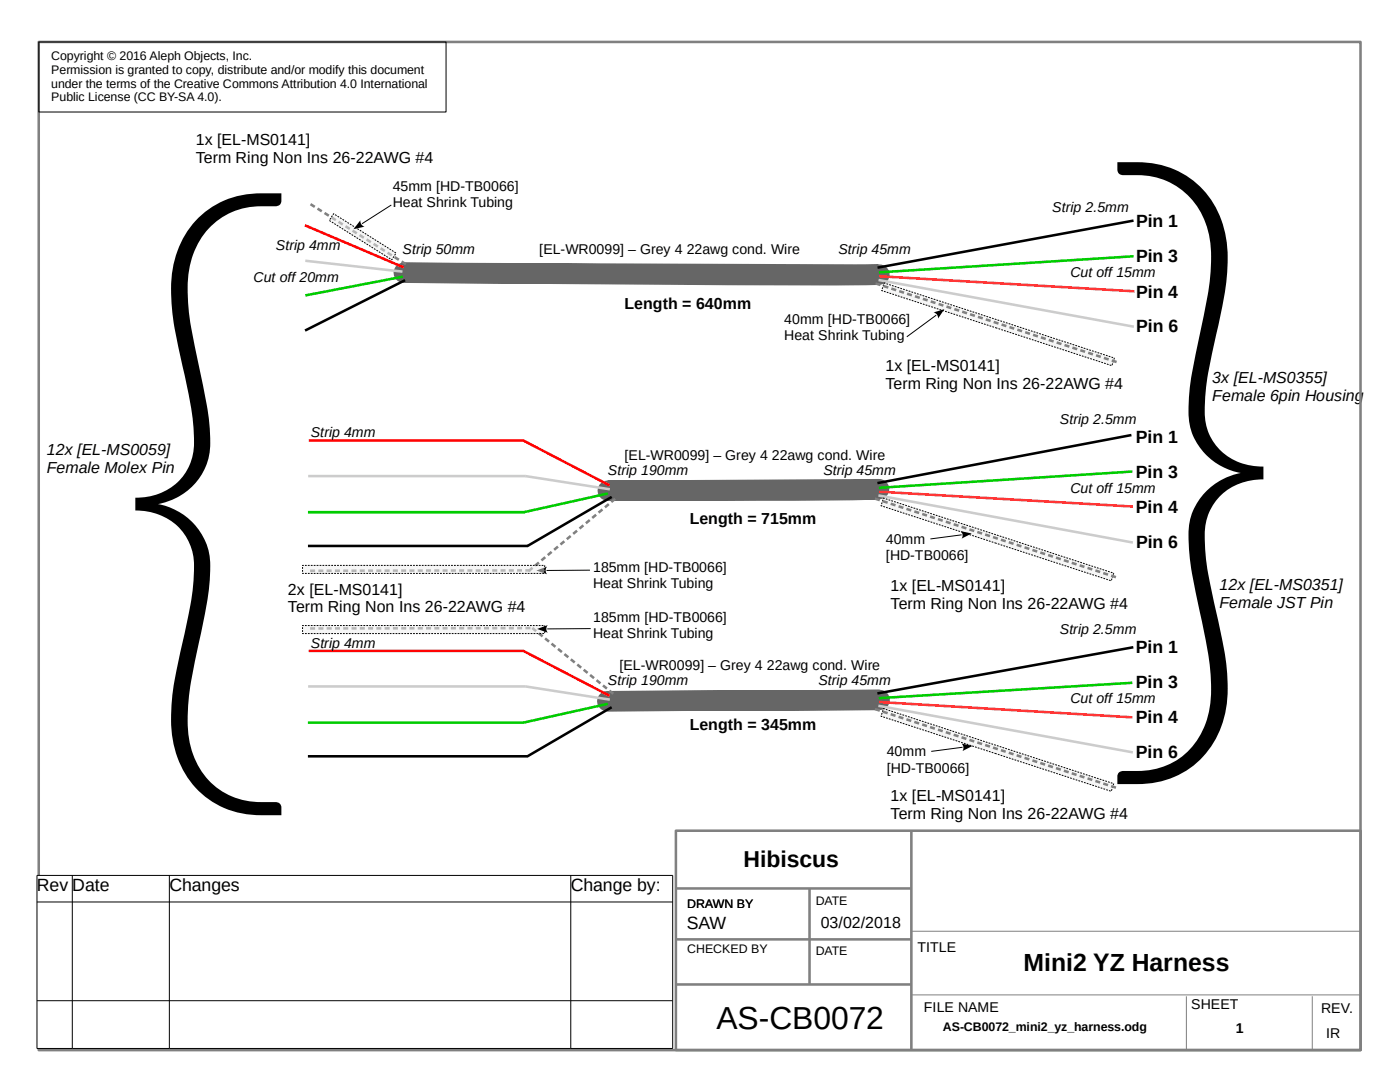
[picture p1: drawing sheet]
<svg xmlns="http://www.w3.org/2000/svg" width="279mm" height="216mm" viewBox="0 0 279 216" stroke-linecap="round" stroke-linejoin="round" font-family="sans-serif">
<path d="M80.6 54.4l94.9 .4-7.5 .1h-17.5zM121.3 97.9l54.2-.3a1501.5 1501.5 0 0 1-49.3 .3zM121.2 139.9l54.4-.2z" fill="none" stroke="#666" stroke-width="4.1" stroke-linecap="butt"/>
<path d="M60.9 52l19.4 2.2M175.3 55.9l51 9.3M61.5 95h43.4M104.9 95l16.8 2.6M175.3 98.9l50.8 9.4M61.5 137h43.4M104.9 137l16.8 2.6M175.3 140.8l50.8 9.3" fill="none" stroke="#ccc" stroke-width=".51"/>
<path d="M175.5 55.1l50.9 3M175.5 98.1l50.6 3M175.4 140.1l50.6 3" fill="none" stroke="#f33" stroke-width=".51"/>
<path d="M80.4 55.2l-19.5 3.7M226.2 51.1l-50.8 3.2M121.3 98.5l-16.8 3.7M226 94.1l-50.6 3.2M61.5 102.2h43.1M226 136.2l-50.6 3.1M61.5 144.2h43.1M121.3 140.4l-16.8 3.8" fill="none" stroke="#0c0" stroke-width=".51"/>
<path d="M80.8 55.9l-19.9 10.1M226.2 44l-51.1 9.4M122.1 99.1l-16.9 9.9M225.8 86.8l-50.7 9.6M61.5 108.9h43.9M226.2 129.1l-51.1 9.3M61.5 150.9h43.9M122.1 141.1l-16.9 9.8" fill="none" stroke="#000" stroke-width=".51"/>
<path d="M60.9 45l19.7 8.3M61.6 87.9h42.9M104.4 87.9l17.3 9M61.6 129.9h42.9M104.3 129.8l17.3 9" fill="none" stroke="#f00" stroke-width=".51"/>
<g fill="none" stroke="#808080" stroke-width=".51">
<path d="M7.7 8.4h263.8v201.1h-263.8zM62 40.7l.8 .6M63.4 41.6l.8 .6M64.8 42.5l.8 .5M66.2 43.4l.8 .5M67.6 44.3l.8 .5M69 45.1l.8 .6M70.4 46l.8 .6M71.8 46.9l.8 .5M73.2 47.8l.8 .5M74.6 48.7l.8 .5M75.9 49.5l.9 .6"/>
<path d="M77.4 50.4l.8 .6M78.7 51.3l.9 .5M80.2 52.2l.8 .5M122.8 99.5l-.8 .7M106.3 113.3l-.8 .7M107.5 112.2l-.7 .7M108.8 111.2l-.8 .6M110.1 110.1l-.8 .7M111.4 109.1l-.8 .6M112.6 108l-.8 .6M113.9 106.9l-.8 .7M115.2 105.9l-.8 .6"/>
<path d="M116.4 104.8l-.7 .7M117.7 103.8l-.8 .6M119 102.7l-.8 .7M120.2 101.7l-.7 .6M121.5 100.6l-.8 .6M106.2 125.3l.8 .6M107.5 126.3l.8 .7M108.8 127.4l.8 .6M110.1 128.4l.7 .7M111.4 129.5l.7 .6M112.6 130.5l.8 .7M113.9 131.6l.8 .6"/>
<path d="M115.2 132.6l.8 .6M116.5 133.6l.8 .7M117.8 134.7l.7 .6M119.1 135.7l.7 .7M120.3 136.8l.8 .6M121.6 137.8l.8 .6M134.9 165.8h136.6v43.7h-136.6zM134.9 177.3h47M161.6 177.3v19M181.9 165.8v43.7M134.9 187.4h47M134.9 196.4h47"/>
</g>
<path d="M181.9 185.8h89.6M181.9 198.5h89.6M236.8 198.8v10.7M261.9 198.8v10.7" fill="none" stroke="#808080" stroke-width=".2"/>
<path d="M7.7 8.4h81.3v13.9h-81.3z" fill="none" stroke="#000" stroke-width=".2"/>
<path d="M66.6 42.6l12.5 7.9-.9 1.3-12.5-7.8z" fill-rule="evenodd" fill="#eee"/>
<g fill="none" stroke="#000" stroke-width=".2">
<path d="M65.7 44l.3 .2M66 43.5l-.2 .3M66.2 44.3l.3 .2M66.3 43l-.2 .3M66.7 42.7l-.1-.1-.2 .2M66.7 44.6l.3 .2M66.9 42.8l.3 .2M67.2 44.9l.3 .2M67.4 43.1l.3 .2M67.7 45.3l.3 .1M67.9 43.4l.3 .2M68.2 45.6l.3 .1"/>
<path d="M68.4 43.8l.3 .2M68.7 45.9l.3 .2M68.8 44.1l.4 .2M69.2 46.2l.3 .2M69.3 44.4l.3 .2M69.7 46.5l.3 .2M69.8 44.7l.3 .2M70.2 46.8l.3 .2M70.3 45l.3 .2M70.7 47.1l.3 .2M70.8 45.3l.3 .2M71.2 47.4l.3 .2"/>
<path d="M71.3 45.6l.3 .2M71.7 47.7l.3 .2M71.8 45.9l.3 .2M72.2 48.1l.3 .1M72.3 46.2l.3 .2M72.7 48.4l.3 .1M72.8 46.6l.3 .2M73.1 48.7l.4 .2M73.3 46.9l.3 .2M73.7 49l.2 .2M73.8 47.2l.3 .2M74.1 49.3l.3 .2"/>
<path d="M74.3 47.5l.3 .2M74.6 49.6l.3 .2M74.8 47.8l.3 .2M75.1 49.9l.3 .2M75.3 48.1l.3 .2M75.6 50.2l.3 .2M75.8 48.4l.3 .2M76.1 50.5l.3 .2M76.3 48.7l.2 .2M76.6 50.9l.3 .1M76.7 49l.3 .2M77.1 51.2l.3 .1"/>
<path d="M77.2 49.4l.3 .1M77.6 51.5l.3 .2M77.7 49.7l.3 .1M78.1 40.9l-5.9 3.7M78.2 50l.3 .2M78.3 51.6l-.1 .2h-.1M78.6 51.1l-.2 .4M78.7 50.3l.3 .2M78.9 50.7l-.2 .3M117.7 113.8h-8.6"/>
</g>
<g fill="#000">
<path d="M71.9 44a1.15 1.15 0 0 0 .8 1.2l-2.2 .5z" fill-rule="evenodd"/>
<path d="M107.1 113.8l2.1-.7a1.13 1.13 0 0 0 0 1.5z" fill-rule="evenodd"/>
</g>
<path d="M176.4 56.5l46 14.9-.5 1.6-45.9-15z" fill-rule="evenodd" fill="#eee"/>
<g fill="none" stroke="#000" stroke-width=".2">
<path d="M176 57.9l.2 .2M176.2 57.3l-.1 .4M176.4 56.8l-.2 .3M176.4 58.1l.4 .1M176.7 56.5l-.3 .1M176.9 56.6l.3 .1M177 58.3l.3 .1M177.5 56.8l.3 .1M177.5 58.5l.4 .1M178 57l.3 .1M178.1 58.7l.3 .1M178.6 57.2l.3 .1"/>
<path d="M178.6 58.9l.4 .1M179.1 57.3l.4 .1M179.2 59l.3 .1M179.7 57.5l.3 .1M179.7 59.2l.4 .1M180.2 57.7l.4 .1M180.3 59.4l.3 .1M180.8 57.9l.3 .1M180.9 59.6l.3 .1M181.3 58l.4 .2M181.4 59.8l.3 .1M181.9 58.2l.3 .2"/>
<path d="M182 59.9l.3 .1M182.4 58.4l.4 .1M183 58.6l.3 .1M183.6 58.8l.3 .1M184.1 59l.3 .1M184.7 59.1l.3 .2M185.2 59.3l.4 .1M185.8 59.5l.3 .1M186.3 59.7l.4 .1M186.9 59.9l.3 .1M182.5 60.1l.4 .1M183.1 60.3l.3 .1"/>
<path d="M183.6 60.5l.4 .1M184.2 60.7l.3 .1M184.7 60.8l.4 .2M185.3 61l.3 .1M185.8 61.2l.4 .1M186.4 61.4l.3 .1M186.8 62.9l-5.8 4.3M187 61.6l.3 .1M187.4 60l.4 .2M187.5 61.7l.3 .2M188 60.2l.3 .1M188.1 61.9l.3 .1"/>
<path d="M188.5 60.4l.4 .1M188.6 62.1l.3 .1M189.1 60.6l.3 .1M189.2 62.3l.3 .1M189.7 60.8l.3 .1M189.7 62.5l.4 .1M190.2 61l.4 .1M190.3 62.7l.3 .1M190.8 61.1l.3 .1M190.8 62.8l.4 .1M191.3 61.3l.4 .1M191.4 63l.3 .1"/>
<path d="M191.9 61.5l.3 .1M191.9 63.2l.4 .1M192.4 61.7l.4 .1M192.5 63.4l.3 .1M193 61.9l.3 .1M193 63.6l.4 .1M193.5 62l.4 .1M193.6 63.7l.3 .1M194.1 62.2l.3 .1M194.2 63.9l.3 .1M194.7 62.4l.3 .1M194.7 64.1l.4 .1"/>
<path d="M195.2 62.6l.3 .1M195.3 64.3l.3 .1M195.8 62.8l.3 .1M195.8 64.5l.4 .1M196.3 62.9l.3 .1M196.4 64.6l.3 .1M196.9 63.1l.3 .1M196.9 64.8l.4 .1M197.4 63.3l.4 .1M197.5 65l.3 .1M198 63.5l.3 .1M198 65.2l.4 .1"/>
<path d="M198.5 63.7l.4 .1M198.6 65.4l.4 .1M199.1 63.8l.3 .2M199.3 65.6l.3 .1M199.6 64l.4 .1M199.8 65.8l.4 .1M200.2 64.2l.3 .1M200.4 66l.3 .1M200.7 64.4l.4 .1M200.9 66.1l.4 .1M201.3 64.6l.3 .1M201.5 66.3l.3 .1"/>
<path d="M201.9 64.7l.3 .2M202 66.5l.4 .1M202.4 64.9l.3 .1M202.6 66.7l.3 .1M203 65.1l.3 .1M203.1 66.8l.4 .2M203.5 65.3l.4 .1M203.7 67l.3 .1M204.1 65.5l.3 .1M204.3 67.2l.3 .1M204.6 65.6l.4 .2M204.8 67.4l.4 .1"/>
<path d="M205.2 65.8l.3 .1M205.4 67.6l.3 .1M205.7 66l.4 .1M205.9 67.7l.4 .2M206.3 66.2l.3 .1M206.5 67.9l.3 .1M206.8 66.4l.4 .1M207 68.1l.4 .1M207.4 66.6l.3 .1M207.6 68.3l.3 .1M208 66.7l.3 .1M208.1 68.5l.4 .1"/>
<path d="M208.5 66.9l.4 .1M208.7 68.7l.3 .1M209.1 67.1l.3 .1M209.3 68.8l.3 .2M209.6 67.3l.4 .1M209.8 69l.3 .1M210.2 67.5l.3 .1M210.4 69.2l.3 .1M210.7 67.6l.4 .1M210.9 69.4l.4 .1M211.3 67.8l.3 .1M211.5 69.6l.3 .1"/>
<path d="M211.8 68l.4 .1M212 69.7l.4 .1M212.4 68.2l.3 .1M212.6 69.9l.3 .1M213 68.4l.3 .1M213.1 70.1l.4 .1M213.5 68.5l.3 .1M213.7 70.3l.3 .1M214.1 68.7l.3 .1M214.2 70.5l.4 .1M214.6 68.9l.3 .1M214.8 70.7l.3 .1"/>
<path d="M215.2 69.1l.3 .1M215.4 70.8l.3 .1M215.7 69.3l.4 .1M215.9 71l.3 .1M216.3 69.4l.3 .2M216.5 71.2l.3 .1M216.8 69.6l.4 .1M217 71.4l.3 .1M217.4 69.8l.3 .1M217.6 71.6l.3 .1M217.9 70l.4 .1M218.1 71.7l.4 .1"/>
<path d="M218.5 70.2l.3 .1M218.7 71.9l.3 .1M219 70.3l.4 .2M219.2 72.1l.4 .1M219.6 70.5l.3 .1M219.8 72.3l.3 .1M220.1 70.7l.4 .1M220.3 72.5l.4 .1M220.7 70.9l.3 .1M220.9 72.6l.3 .1M221.3 71.1l.3 .1M221.4 72.8l.4 .1"/>
<path d="M221.8 71.3l.4 .1M222 72.5l-.1 .4M222.2 72l-.1 .3M222.4 71.4l-.1 .4"/>
</g>
<g fill="none" stroke="#808080" stroke-width=".51">
<path d="M174.7 56.6l1 .3M176.3 57.1l1 .3M177.9 57.6l.9 .3M179.5 58.1l.9 .3M181 58.6l1 .3M182.6 59.1l1 .3M184.2 59.6l.9 .3M185.7 60.2l1 .3M187.3 60.7l1 .3M188.9 61.2l.9 .3M190.5 61.7l.9 .3M192 62.2l1 .3"/>
<path d="M193.6 62.7l1 .3M195.2 63.2l.9 .3M196.7 63.7l1 .3M198.3 64.2l1 .4M199.9 64.8l.9 .3M201.5 65.3l.9 .3M203 65.8l1 .3M204.6 66.3l.9 .3M206.2 66.8l.9 .3M207.7 67.3l1 .3M209.3 67.8l1 .3M210.9 68.3l.9 .3"/>
<path d="M212.4 68.8l1 .4M214 69.4l1 .3M215.6 69.9l1 .3M217.2 70.4l.9 .3M218.7 70.9l1 .3M220.3 71.4l1 .3M221.9 71.9l.9 .3"/>
</g>
<path d="M186.3 62.3l2.2-.6-1.3 1.9a1.13 1.13 0 0 0-.9-1.3z" fill-rule="evenodd" fill="#000"/>
<path d="M176.3 99.4l46 15-.5 1.5-46-15z" fill-rule="evenodd" fill="#eee"/>
<g fill="none" stroke="#000" stroke-width=".2">
<path d="M176.2 99.7l-.1 .3M176.6 99.5h-.3M176.8 99.5l.3 .1M177.3 99.7l.4 .1M177.9 99.9l.3 .1M175.9 100.8l.2 .2M176 100.3l-.1 .3M176.3 101.1l.3 .1M176.8 101.2l.4 .1M177.4 101.4l.3 .1M177.9 101.6l.4 .1M178.4 100.1l.4 .1"/>
<path d="M178.5 101.8l.3 .1M179 100.3l.3 .1M179 102l.4 .1M179.6 100.4l.3 .2M179.6 102.1l.3 .2M180.1 100.6l.3 .1M180.2 102.3l.3 .1M180.7 100.8l.3 .1M180.7 102.5l.4 .1M181.2 101l.4 .1M181.3 102.7l.3 .1M181.8 101.2l.3 .1"/>
<path d="M181.8 102.9l.4 .1M182.3 101.3l.4 .2M182.4 103l.3 .2M182.9 101.5l.3 .1M182.9 103.2l.4 .1M183.4 101.7l.4 .1M183.5 103.4l.3 .1M184 101.9l.3 .1M184.1 103.6l.3 .1M184.5 102.1l.4 .1M184.6 103.8l.3 .1M185.1 102.3l.3 .1"/>
<path d="M185.2 103.9l.3 .2M185.7 102.4l.3 .1M185.7 104.1l.4 .1M186.2 102.6l.3 .1M186.3 104.3l.3 .1M186.8 102.8l.3 .1M186.8 104.5l.4 .1M187.3 103l.3 .1M187.4 104.7l.3 .1M187.9 103.2l.3 .1M187.9 104.9l.4 .1M188.4 103.3l.4 .1"/>
<path d="M188.5 105l.3 .1M189 103.5l.3 .1M189 105.2l.4 .1M189.5 103.7l.4 .1M189.6 105.4l.3 .1M190.1 103.9l.3 .1M190.1 105.6l.4 .1M190.6 104.1l.4 .1M190.7 105.8l.3 .1M191.2 104.2l.3 .1M191.2 105.9l.4 .1M191.7 104.4l.4 .1"/>
<path d="M191.8 106.1l.3 .1M192.3 104.6l.3 .1M192.4 106.3l.3 .1M192.8 104.8l.4 .1M192.9 106.5l.3 .1M193.4 105l.4 .1M193.5 106.7l.3 .1M194 105.1l.3 .1M194 106.9l.4 .1M194.5 105.3l.4 .1M194.6 107l.3 .1M195.1 105.5l.3 .1"/>
<path d="M195.1 107.2l.4 .1M195.6 105.7l.4 .1M195.7 107.4l.3 .1M196.2 105.9l.3 .1M196.2 107.6l.4 .1M196.7 106l.4 .2M196.8 107.7l.3 .2M197.3 106.2l.3 .1M197.3 107.9l.4 .1M197.9 106.4l.3 .1M197.9 108.1l.3 .1M198.4 106.6l.3 .1"/>
<path d="M198.5 108.3l.4 .1M199 106.8l.3 .1M199.1 108.5l.4 .1M199.5 106.9l.4 .2M199.7 108.7l.3 .1M200.1 107.1l.3 .1M200.3 108.9l.3 .1M200.6 107.3l.3 .1M200.8 109.1l.3 .1M201.2 107.5l.3 .1M201.4 109.2l.3 .2M201.7 107.7l.4 .1"/>
<path d="M201.9 109.4l.3 .1M202.3 107.9l.3 .1M202.5 109.6l.3 .1M202.8 108l.4 .2M203 109.8l.4 .1M203.4 108.2l.3 .1M203.6 110l.3 .1M203.9 108.4l.4 .1M204.1 110.1l.4 .2M204.5 108.6l.3 .1M204.7 110.3l.3 .1M205 108.8l.4 .1"/>
<path d="M205.2 110.5l.4 .1M205.6 108.9l.3 .1M205.8 110.7l.3 .1M206.2 109.1l.3 .1M206.3 110.9l.4 .1M206.7 109.3l.3 .1M206.9 111l.3 .2M207.3 109.5l.3 .1M207.5 111.2l.3 .1M207.8 109.7l.4 .1M208 111.4l.3 .1M208.4 109.8l.3 .1"/>
<path d="M208.6 111.6l.3 .1M208.9 110l.4 .1M209.1 111.8l.4 .1M209.5 110.2l.3 .1M209.7 112l.3 .1M210 110.4l.4 .1M210.2 112.1l.4 .1M210.6 110.6l.3 .1M210.8 112.3l.3 .1M211.1 110.8l.4 .1M211.3 112.5l.4 .1M211.7 110.9l.3 .1"/>
<path d="M211.9 112.7l.3 .1M212.3 111.1l.3 .1M212.4 112.9l.4 .1M212.8 111.3l.4 .1M213 113l.3 .1M213.4 111.5l.3 .1M213.6 113.2l.3 .1M213.9 111.6l.4 .2M214.1 113.4l.4 .1M214.5 111.8l.3 .1M214.7 113.6l.3 .1M215 112l.4 .1"/>
<path d="M215.2 113.8l.4 .1M215.6 112.2l.3 .1M215.8 113.9l.3 .1M216.1 112.4l.4 .1M216.3 114.1l.4 .1M216.7 112.6l.3 .1M216.9 114.3l.3 .1M217.3 112.7l.3 .2M217.4 114.5l.4 .1M217.8 112.9l.3 .1M218 114.7l.3 .1M218.4 113.1l.3 .1"/>
<path d="M218.6 114.8l.3 .2M218.9 113.3l.3 .1M219.1 115l.3 .1M219.5 113.5l.3 .1M219.7 115.2l.3 .1M220 113.6l.4 .2M220.2 115.4l.3 .1M220.6 113.8l.3 .1M220.8 115.6l.3 .1M221.1 114l.4 .1M221.3 115.7l.4 .2M221.7 114.2l.3 .1"/>
<path d="M221.9 115.5l-.1 .3M222.1 114.9l-.1 .3M222.2 114.4v.3"/>
</g>
<g fill="none" stroke="#808080" stroke-width=".51">
<path d="M174.6 99.5l1 .3M176.2 100l.9 .3M177.8 100.5l.9 .3M179.3 101l1 .3M180.9 101.5l1 .4M182.5 102.1l.9 .3M184.1 102.6l.9 .3M185.6 103.1l1 .3M187.2 103.6l.9 .3M188.8 104.1l.9 .3M190.3 104.6l1 .3M191.9 105.1l1 .3"/>
<path d="M193.5 105.6l.9 .4M195 106.2l1 .3M196.6 106.7l1 .3M198.2 107.2l.9 .3M199.8 107.7l.9 .3M201.3 108.2l1 .3M202.9 108.7l1 .3M204.5 109.2l.9 .3M206 109.7l1 .4M207.6 110.3l1 .3M209.2 110.8l.9 .3M210.8 111.3l.9 .3"/>
<path d="M212.3 111.8l1 .3M213.9 112.3l1 .3M215.5 112.8l.9 .3M217 113.3l1 .3M218.6 113.8l1 .3M220.2 114.4l.9 .3M221.8 114.9l.9 .3"/>
</g>
<path d="M176.3 141.4l46 15-.5 1.5-46-15z" fill-rule="evenodd" fill="#eee"/>
<g fill="none" stroke="#000" stroke-width=".2">
<path d="M191.9 106.7l-6.2 .8M175.9 142.8l.2 .2M176 142.3l-.1 .3M176.2 141.7l-.1 .3M176.3 143.1l.3 .1M176.6 141.5h-.3M176.8 141.5l.3 .2M176.8 143.2l.4 .1M177.3 141.7l.4 .1M177.4 143.4l.3 .1M177.9 141.9l.3 .1M177.9 143.6l.4 .1"/>
<path d="M178.4 142.1l.4 .1M178.5 143.8l.3 .1M179 142.3l.3 .1M179 144l.4 .1M179.6 142.4l.3 .2M179.6 144.1l.3 .2M180.1 142.6l.3 .1M180.2 144.3l.3 .1M180.7 142.8l.3 .1M180.7 144.5l.4 .1M181.2 143l.4 .1M181.3 144.7l.3 .1"/>
<path d="M181.8 143.2l.3 .1M181.8 144.9l.4 .1M182.3 143.3l.4 .2M182.4 145l.3 .2M182.9 143.5l.3 .1M182.9 145.2l.4 .1M183.4 143.7l.4 .1M183.5 145.4l.3 .1M184 143.9l.3 .1M184.1 145.6l.3 .1M184.5 144.1l.4 .1M184.6 145.8l.3 .1"/>
<path d="M185.1 144.3l.3 .1M185.2 146l.3 .1M185.7 144.4l.3 .1M185.7 146.1l.4 .1M186.2 144.6l.3 .1M186.3 146.3l.3 .1M186.8 144.8l.3 .1M186.8 146.5l.4 .1M187.3 145l.3 .1M187.4 146.7l.3 .1M187.9 145.2l.3 .1M187.9 146.9l.4 .1"/>
<path d="M188.4 145.3l.4 .1M188.5 147l.3 .1M189 145.5l.3 .1M189 147.2l.4 .1M189.5 145.7l.4 .1M189.6 147.4l.3 .1M190.1 145.9l.3 .1M190.1 147.6l.4 .1M190.6 146.1l.4 .1M190.7 147.8l.3 .1M191.2 146.2l.3 .1M191.2 147.9l.4 .1"/>
<path d="M191.7 146.4l.4 .1M191.8 148.1l.3 .1M192.1 149.1l-6.2 .8M192.3 146.6l.3 .1M192.4 148.3l.3 .1M192.8 146.8l.4 .1M192.9 148.5l.3 .1M193.4 147l.4 .1M193.5 148.7l.3 .1M194 147.1l.3 .2M194 148.8l.4 .2M194.5 147.3l.4 .1"/>
<path d="M194.6 149l.3 .1M195.1 147.5l.3 .1M195.1 149.2l.4 .1M195.6 147.7l.4 .1M195.7 149.4l.3 .1M196.2 147.9l.3 .1M196.2 149.6l.4 .1M196.7 148l.4 .2M196.8 149.7l.3 .2M197.3 148.2l.3 .1M197.3 149.9l.4 .1M197.9 148.4l.3 .1"/>
<path d="M197.9 150.1l.3 .1M198.4 148.6l.3 .1M198.5 150.3l.4 .1M199 148.8l.3 .1M199.1 150.5l.4 .1M199.5 148.9l.4 .2M199.7 150.7l.3 .1M200.1 149.1l.3 .1M200.3 150.9l.3 .1M200.6 149.3l.3 .1M200.8 151.1l.3 .1M201.2 149.5l.3 .1"/>
<path d="M201.4 151.2l.3 .2M201.7 149.7l.4 .1M201.9 151.4l.3 .1M202.3 149.9l.3 .1M202.5 151.6l.3 .1M202.8 150l.4 .1M203 151.8l.4 .1M203.4 150.2l.3 .1M203.6 152l.3 .1M203.9 150.4l.4 .1M204.1 152.1l.4 .2M204.5 150.6l.3 .1"/>
<path d="M204.7 152.3l.3 .1M205 150.8l.4 .1M205.2 152.5l.4 .1M205.6 150.9l.3 .1M205.8 152.7l.3 .1M206.2 151.1l.3 .1M206.3 152.9l.4 .1M206.7 151.3l.3 .1M206.9 153.1l.3 .1M207.3 151.5l.3 .1M207.5 153.2l.3 .1M207.8 151.7l.4 .1"/>
<path d="M208 153.4l.3 .1M208.4 151.8l.3 .1M208.6 153.6l.3 .1M208.9 152l.4 .1M209.1 153.8l.4 .1M209.5 152.2l.3 .1M209.7 154l.3 .1M210 152.4l.4 .1M210.2 154.1l.4 .1M210.6 152.6l.3 .1M210.8 154.3l.3 .1M211.1 152.7l.4 .2"/>
<path d="M211.3 154.5l.4 .1M211.7 152.9l.3 .1M211.9 154.7l.3 .1M212.3 153.1l.3 .1M212.4 154.9l.4 .1M212.8 153.3l.4 .1M213 155l.3 .1M213.4 153.5l.3 .1M213.6 155.2l.3 .1M213.9 153.6l.4 .2M214.1 155.4l.4 .1M214.5 153.8l.3 .1"/>
<path d="M214.7 155.6l.3 .1M215 154l.4 .1M215.2 155.8l.4 .1M215.6 154.2l.3 .1M215.8 155.9l.3 .1M216.1 154.4l.4 .1M216.3 156.1l.4 .1M216.7 154.6l.3 .1M216.9 156.3l.3 .1M217.3 154.7l.3 .2M217.4 156.5l.4 .1M217.8 154.9l.3 .1"/>
<path d="M218 156.7l.3 .1M218.4 155.1l.3 .1M218.6 156.8l.3 .2M218.9 155.3l.3 .1M219.1 157l.3 .1M219.5 155.5l.3 .1M219.7 157.2l.3 .1M220 155.6l.4 .1M220.2 157.4l.3 .1M220.6 155.8l.3 .1M220.8 157.6l.3 .1M221.1 156l.4 .1"/>
<path d="M221.3 157.7l.4 .2M221.7 156.2l.3 .1M221.9 157.5l-.1 .3M222.1 156.9l-.1 .3M222.2 156.4v.3"/>
</g>
<g fill="none" stroke="#808080" stroke-width=".51">
<path d="M174.6 141.5l1 .3M176.2 142l.9 .3M177.8 142.5l.9 .3M179.3 143l1 .3M180.9 143.5l1 .4M182.5 144.1l.9 .3M184.1 144.6l.9 .3M185.6 145.1l1 .3M187.2 145.6l.9 .3M188.8 146.1l.9 .3M190.3 146.6l1 .3M191.9 147.1l1 .3"/>
<path d="M193.5 147.6l.9 .4M195 148.2l1 .3M196.6 148.7l1 .3M198.2 149.2l.9 .3M199.8 149.7l.9 .3M201.3 150.2l1 .3M202.9 150.7l1 .3M204.5 151.2l.9 .3M206 151.7l1 .4M207.6 152.3l1 .3M209.2 152.8l.9 .3M210.8 153.3l.9 .3"/>
<path d="M212.3 153.8l1 .3M213.9 154.3l1 .3M215.5 154.8l.9 .3M217 155.3l1 .3M218.6 155.8l1 .3M220.2 156.4l.9 .3M221.8 156.9l.9 .3"/>
</g>
<g fill="#000">
<path d="M191.7 106l2.2 .4-2 1.1a1.13 1.13 0 0 0-.2-1.5z" fill-rule="evenodd"/>
<path d="M191.9 148.4l2.2 .4-2 1.1a1.13 1.13 0 0 0-.2-1.5z" fill-rule="evenodd"/>
</g>
<g fill="#fff">
<path d="M7.4 174.7h7v5.3h-7z" fill-rule="evenodd"/>
<path d="M14.4 174.7h19.4v5.3h-19.4z" fill-rule="evenodd"/>
<path d="M33.8 174.7h80.1v5.3h-80.1z" fill-rule="evenodd"/>
<path d="M113.9 174.7h20.3v5.3h-20.3z" fill-rule="evenodd"/>
<path d="M7.4 180h7v19.7h-7z" fill-rule="evenodd"/>
<path d="M14.4 180h19.4v19.7h-19.4z" fill-rule="evenodd"/>
<path d="M33.8 180h80.1v19.7h-80.1z" fill-rule="evenodd"/>
<path d="M113.9 180h20.3v19.7h-20.3z" fill-rule="evenodd"/>
<path d="M7.4 199.7h7v9.5h-7z" fill-rule="evenodd"/>
<path d="M14.4 199.7h19.4v9.5h-19.4z" fill-rule="evenodd"/>
<path d="M33.8 199.7h80.1v9.5h-80.1z" fill-rule="evenodd"/>
<path d="M113.9 199.7h20.3v9.5h-20.3z" fill-rule="evenodd"/>
</g>
<path d="M7.4 174.7h126.9l-.1 34.5h-126.8zM7.4 180h126.9M14.4 174.7v34.5M33.8 174.7v34.5M113.9 174.7v34.5M7.4 199.7h126.9" fill="none" stroke="#000" stroke-width=".2"/>
<g fill="none" stroke="#808080" stroke-width=".51">
<path d="M61.9 113.9h1M63.5 113.9h1M65.2 113.9h1M66.8 113.9h1M68.5 113.9h1M70.1 113.9h1M71.8 113.9h1M73.5 113.9h.9M75.1 113.9h1M77.8 113.9h-1.1M78.4 113.9h1M80.1 113.9h1"/>
<path d="M81.7 113.9h1M84.4 113.8l-1 .1M85 113.8h1M86.7 113.8h1M88.3 113.8h1M91 113.8h-1M91.6 113.8h1M93.3 113.8h1M94.9 113.8h1M96.6 113.8h1M98.2 113.8h1M99.9 113.8h1"/>
<path d="M101.5 113.8h1M103.2 113.8h1M104.8 113.8h1M61.9 125.4h1M63.5 125.4h1M65.2 125.4h1M66.8 125.4h1.1M68.5 125.4h1M70.1 125.4h1.1M71.8 125.4h1M73.5 125.4h1M75.1 125.4h1"/>
<path d="M76.8 125.4h1M78.4 125.4h1M80.1 125.4h1M81.7 125.4h1M84.4 125.4h-1M85 125.4h1M86.7 125.4h1M88.3 125.4h1M91 125.4h-1M91.6 125.4h1M93.3 125.4h1M94.9 125.4h1"/>
<path d="M97.6 125.3l-1 .1M98.2 125.3h1.1M99.9 125.3h1M101.5 125.3h1.1M104.2 125.3h-1M104.9 125.3h1M106.5 125.3h.1"/>
</g>
<path d="M60.4 124.8h48.3v1.6h-48.3z" fill-rule="evenodd" fill="#eee"/>
<g fill="none" stroke="#000" stroke-width=".2">
<path d="M60.4 126.3l.2 .1M60.4 125.2v.3M60.4 125.7v.4M60.6 124.8l-.2 .1M60.9 126.4h.3M60.9 124.8h.3M61.4 124.8h.4M61.5 126.4h.3M62 126.4h.4M62 124.8h.4M62.6 126.4h.4M62.6 124.8h.4"/>
<path d="M63.2 124.8h.4M63.2 126.4h.4M63.8 126.4h.3M63.8 124.8h.3M64.4 126.4h.3M64.4 124.8h.3M64.9 126.4h.4M64.9 124.8h.4M65.5 124.8h.4M65.5 126.4h.4M66.1 126.4h.4M66.1 124.8h.4"/>
<path d="M66.7 126.4h.4M66.7 124.8h.4M67.3 124.8h.3M67.3 126.4h.3M67.9 126.4h.3M67.9 124.8h.3M68.4 126.4h.4M68.4 124.8h.4M69 124.8h.4M69 126.4h.4M69.6 126.4h.4M69.6 124.8h.4"/>
<path d="M70.2 126.4h.3M70.2 124.8h.3M70.8 124.8h.3M70.8 126.4h.3M71.4 126.4h.3M71.4 124.8h.3M71.9 126.4h.4M71.9 124.8h.4M72.5 124.8h.4M72.5 126.4h.4M73.1 126.4h.4M73.1 124.8h.4"/>
<path d="M73.7 126.4h.4M73.7 124.8h.3M74.3 124.8h.3M74.3 126.4h.3M74.9 126.4h.3M74.9 124.8h.3M75.4 126.4h.4M75.4 124.8h.4M76 124.8h.4M76 126.4h.4M76.6 126.4h.4M76.6 124.8h.4"/>
<path d="M77.2 126.4h.4M77.2 124.8h.3M77.8 124.8h.3M77.8 126.4h.3M78.3 124.8h.4M78.4 126.4h.3M78.9 126.4h.4M78.9 124.8h.4M79.5 126.4h.4M79.5 124.8h.4M80.1 124.8h.4M80.1 126.4h.4"/>
<path d="M80.7 126.4h.3M80.7 124.8h.3M81.3 126.4h.3M81.3 124.8h.3M81.9 124.8h.3M81.9 126.4h.3M82.4 126.4h.4M82.4 124.8h.4M83 126.4h.4M83 124.8h.4M83.6 124.8h.4M83.6 126.4h.4"/>
<path d="M84.2 126.4h.5M84.2 124.8h.3M84.8 124.8h.3M84.9 126.4h.4M85.3 124.8h.4M85.5 126.4h.3M85.9 124.8h.4M86.1 126.4h.3M86.5 124.8h.4M86.7 126.4h.3M87.1 124.8h.4M87.2 126.4h.4"/>
<path d="M87.7 124.8h.3M87.8 126.4h.4M88.3 124.8h.3M88.4 126.4h.4M88.8 124.8h.4M89 126.4h.3M89.4 124.8h.4M89.6 126.4h.3M90 124.8h.4M90.2 126.4h.3M90.6 124.8h.4M90.7 126.4h.4"/>
<path d="M91.2 124.8h.3M91.3 126.4h.4M91.8 124.8h.3M91.9 126.4h.4M92.4 124.8h.3M92.5 126.4h.3M92.9 124.8h.4M93.1 126.4h.3M93.5 124.8h.4M93.7 126.4h.3M94.1 124.8h.4M94.2 126.4h.4"/>
<path d="M94.7 124.8h.3M94.8 126.4h.4M95.3 124.8h.3M95.4 126.4h.4M95.9 124.8h.3M96 126.4h.3M96.4 124.8h.4M96.6 126.4h.3M97 124.8h.4M97.2 126.4h.3M97.6 124.8h.4M97.7 126.4h.4"/>
<path d="M98.2 124.8h.3M98.3 126.4h.4M98.8 124.8h.3M98.9 126.4h.4M99.3 124.8h.4M99.5 126.4h.3M99.9 124.8h.4M100.1 126.4h.3M100.5 124.8h.4M100.6 126.4h.4M101.1 124.8h.4M101.2 126.4h.4"/>
<path d="M101.7 124.8h.3M101.8 126.4h.4M102.3 124.8h.3M102.4 126.4h.4M102.8 124.8h.4M103 126.4h.3M103.4 124.8h.4M103.6 126.4h.3M104 124.8h.4M104.1 126.4h.4M104.6 124.8h.3M104.7 126.4h.4"/>
<path d="M105.2 124.8h.3M105.3 126.4h.4M105.8 124.8h.3M105.9 126.4h.4M106.4 124.8h.3M106.5 126.4h.3M106.9 124.8h.4M107.1 126.4h.3M107.5 124.8h.4M107.7 126.4h.3M108.1 124.8h.3M108.2 126.4h.4"/>
<path d="M108.7 124.8v.4M108.7 125.4v.3M108.7 126v.3"/>
</g>
<path d="M60.4 112.8h48.3v1.6h-48.3z" fill-rule="evenodd" fill="#eee"/>
<g fill="none" stroke="#000" stroke-width=".2">
<path d="M60.4 114.3l.2 .1M60.4 113.1v.4M60.4 113.7v.4M60.6 112.8l-.2 .1M60.9 114.4h.3M60.9 112.8h.3M61.4 112.8h.4M61.5 114.4h.3M62 114.4h.4M62 112.8h.4M62.6 114.4h.4M62.6 112.8h.4"/>
<path d="M63.2 112.8h.4M63.2 114.4h.4M63.8 114.4h.3M63.8 112.8h.3M64.4 114.4h.3M64.4 112.8h.3M64.9 114.4h.4M64.9 112.8h.4M65.5 112.8h.4M65.5 114.4h.4M66.1 114.4h.4M66.1 112.8h.4"/>
<path d="M66.7 114.4h.4M66.7 112.8h.4M67.3 112.8h.3M67.3 114.4h.3M67.9 114.4h.3M67.9 112.8h.3M68.4 114.4h.4M68.4 112.8h.4M69 112.8h.4M69 114.4h.4M69.6 114.4h.4M69.6 112.8h.4"/>
<path d="M70.2 114.4h.3M70.2 112.8h.3M70.8 112.8h.3M70.8 114.4h.3M71.4 114.4h.3M71.4 112.8h.3M71.9 114.4h.4M71.9 112.8h.4M72.5 112.8h.4M72.5 114.4h.4M73.1 114.4h.4M73.1 112.8h.4"/>
<path d="M73.7 114.4h.4M73.7 112.8h.3M74.3 112.8h.3M74.3 114.4h.3M74.9 114.4h.3M74.9 112.8h.3M75.4 114.4h.4M75.4 112.8h.4M76 112.8h.4M76 114.4h.4M76.6 114.4h.4M76.6 112.8h.4"/>
<path d="M77.2 114.4h.4M77.2 112.8h.3M77.8 112.8h.3M77.8 114.4h.3M78.3 112.8h.4M78.4 114.4h.3M78.9 114.4h.4M78.9 112.8h.4M79.5 114.4h.4M79.5 112.8h.4M80.1 112.8h.4M80.1 114.4h.4"/>
<path d="M80.7 114.4h.3M80.7 112.8h.3M81.3 114.4h.3M81.3 112.8h.3M81.9 112.8h.3M81.9 114.4h.3M82.4 114.4h.4M82.4 112.8h.4M83 114.4h.4M83 112.8h.4M83.6 112.8h.4M83.6 114.4h.4"/>
<path d="M84.2 114.4h.5M84.2 112.8h.3M84.8 112.8h.3M84.9 114.4h.4M85.3 112.8h.4M85.5 114.4h.3M85.9 112.8h.4M86.1 114.4h.3M86.5 112.8h.4M86.7 114.4h.3M87.1 112.8h.4M87.2 114.4h.4"/>
<path d="M87.7 112.8h.3M87.8 114.4h.4M88.3 112.8h.3M88.4 114.4h.4M88.8 112.8h.4M89 114.4h.3M89.4 112.8h.4M89.6 114.4h.3M90 112.8h.4M90.2 114.4h.3M90.6 112.8h.4M90.7 114.4h.4"/>
<path d="M91.2 112.8h.3M91.3 114.4h.4M91.8 112.8h.3M91.9 114.4h.4M92.4 112.8h.3M92.5 114.4h.3M92.9 112.8h.4M93.1 114.4h.3M93.5 112.8h.4M93.7 114.4h.3M94.1 112.8h.4M94.2 114.4h.4"/>
<path d="M94.7 112.8h.3M94.8 114.4h.4M95.3 112.8h.3M95.4 114.4h.4M95.9 112.8h.3M96 114.4h.3M96.4 112.8h.4M96.6 114.4h.3M97 112.8h.4M97.2 114.4h.3M97.6 112.8h.4M97.7 114.4h.4"/>
<path d="M98.2 112.8h.3M98.3 114.4h.4M98.8 112.8h.3M98.9 114.4h.4M99.3 112.8h.4M99.5 114.4h.3M99.9 112.8h.4M100.1 114.4h.3M100.5 112.8h.4M100.6 114.4h.4M101.1 112.8h.4M101.2 114.4h.4"/>
<path d="M101.7 112.8h.3M101.8 114.4h.4M102.3 112.8h.3M102.4 114.4h.4M102.8 112.8h.4M103 114.4h.3M103.4 112.8h.4M103.6 114.4h.3M104 112.8h.4M104.1 114.4h.4M104.6 112.8h.3M104.7 114.4h.4"/>
<path d="M105.2 112.8h.3M105.3 114.4h.4M105.8 112.8h.3M105.9 114.4h.4M106.4 112.8h.3M106.5 114.4h.3M106.9 112.8h.4M107.1 114.4h.3M107.5 112.8h.4M107.7 114.4h.3M108.1 112.8h.3M108.2 114.4h.4"/>
<path d="M108.7 112.8v.3M108.7 113.4v.3M108.7 114v.3M117.9 125.4l-8.7 .1"/>
</g>
<path d="M107.2 125.5l2.1-.8a1.13 1.13 0 0 0 0 1.5z" fill-rule="evenodd" fill="#000"/>
<g font-size="141.1">
<text x="217.2" y="138.7">}</text>
<text x="20.7" y="145">{</text>
</g>
<text font-size="6.3" x="143" y="205.3">AS-CB0072</text>
<text font-size="4.9" x="204.3" y="193.7">Mini2 YZ Harness</text>
<text font-size="4.6" x="148.4" y="173">Hibiscus</text>
<g font-size="3.5">
<text x="226.7" y="45.4">Pin 1</text>
<text x="226.7" y="52.4">Pin 3</text>
<text x="226.7" y="59.4">Pin 4</text>
<text x="226.7" y="66.2">Pin 6</text>
<text x="226.7" y="88.3">Pin 1</text>
<text x="226.7" y="95.4">Pin 3</text>
<text x="226.7" y="102.4">Pin 4</text>
<text x="226.7" y="109.4">Pin 6</text>
<text x="226.7" y="130.3">Pin 1</text>
<text x="226.7" y="137.3">Pin 3</text>
<text x="226.7" y="144.3">Pin 4</text>
<text x="226.7" y="151.3">Pin 6</text>
<text x="7.4" y="177.9">Rev</text>
<text x="14.4" y="177.9">Date</text>
<text x="33.8" y="177.9">Changes</text>
<text x="113.9" y="177.9">Change by:</text>
<text x="137" y="185.4">SAW</text>
</g>
<g font-size="3.2">
<text x="39.1" y="29">1x [EL-MS0141]</text>
<text x="39.1" y="32.6">Term Ring Non Ins 26-22AWG #4</text>
<text x="124.6" y="61.6">Length = 640mm</text>
<text x="176.7" y="74.1">1x [EL-MS0141]</text>
<text x="176.7" y="77.7">Term Ring Non Ins 26-22AWG #4</text>
<text x="241.9" y="76.4">3x [EL-MS0355]</text>
<text x="241.9" y="80">Female 6pin Housing</text>
<text x="9.4" y="90.9">12x [EL-MS0059]</text>
<text x="9.4" y="94.4">Female Molex Pin</text>
<text x="137.7" y="104.6">Length = 715mm</text>
<text x="57.5" y="118.6">2x [EL-MS0141]</text>
<text x="177.7" y="117.9">1x [EL-MS0141]</text>
<text x="243.4" y="117.8">12x [EL-MS0351]</text>
<text x="57.5" y="122.2">Term Ring Non Ins 26-22AWG #4</text>
<text x="177.7" y="121.4">Term Ring Non Ins 26-22AWG #4</text>
<text x="243.4" y="121.3">Female JST Pin</text>
<text x="137.7" y="145.6">Length = 345mm</text>
<text x="177.7" y="159.9">1x [EL-MS0141]</text>
<text x="177.7" y="163.4">Term Ring Non Ins 26-22AWG #4</text>
<text x="163.8" y="185.2">03/02/2018</text>
</g>
<g font-size="2.8">
<text x="78.4" y="38.1">45mm [HD-TB0066]</text>
<text x="78.4" y="41.3">Heat Shrink Tubing</text>
<text x="210" y="42.4">Strip 2.5mm</text>
<text x="55" y="49.9">Strip 4mm</text>
<text x="80.3" y="50.8">Strip 50mm</text>
<text x="107.6" y="50.7">[EL-WR0099] – Grey 4 22awg cond. Wire</text>
<text x="167.3" y="50.8">Strip 45mm</text>
<text x="50.6" y="56.3">Cut off 20mm</text>
<text x="213.6" y="55.3">Cut off 15mm</text>
<text x="156.5" y="64.7">40mm [HD-TB0066]</text>
<text x="156.5" y="67.9">Heat Shrink Tubing</text>
<text x="62" y="87.2">Strip 4mm</text>
<text x="211.5" y="84.6">Strip 2.5mm</text>
<text x="121.3" y="94.8">Strip 190mm</text>
<text x="124.6" y="91.8">[EL-WR0099] – Grey 4 22awg cond. Wire</text>
<text x="164.3" y="94.8">Strip 45mm</text>
<text x="213.6" y="98.3">Cut off 15mm</text>
<text x="176.8" y="108.6">40mm</text>
<text x="176.8" y="111.8">[HD-TB0066]</text>
<text x="118.4" y="114">185mm [HD-TB0066]</text>
<text x="118.4" y="117.3">Heat Shrink Tubing</text>
<text x="118.4" y="124.1">185mm [HD-TB0066]</text>
<text x="62.1" y="129.2">Strip 4mm</text>
<text x="118.4" y="127.3">Heat Shrink Tubing</text>
<text x="211.5" y="126.6">Strip 2.5mm</text>
<text x="121.3" y="136.8">Strip 190mm</text>
<text x="123.6" y="133.8">[EL-WR0099] – Grey 4 22awg cond. Wire</text>
<text x="163.3" y="136.8">Strip 45mm</text>
<text x="213.6" y="140.3">Cut off 15mm</text>
<text x="177" y="151">40mm</text>
<text x="177" y="154.2">[HD-TB0066]</text>
<text x="183.1" y="189.9">TITLE</text>
<text x="184.4" y="201.9">FILE NAME</text>
<text x="237.7" y="201.4">SHEET</text>
<text x="263.7" y="202.2">REV.</text>
<text x="246.7" y="206.2">1</text>
<text x="264.7" y="207.2">IR</text>
</g>
<g font-size="2.5">
<text x="10.2" y="12">Copyright © 2016 Aleph Objects, Inc.</text>
<text x="10.2" y="14.7">Permission is granted to copy, distribute and/or modify this document</text>
<text x="10.2" y="17.5">under the terms of the Creative Commons Attribution 4.0 International</text>
<text x="10.2" y="20.3">Public License (CC BY-SA 4.0).</text>
<text x="137.1" y="181.1">DRAWN BY</text>
<text x="162.8" y="180.6">DATE</text>
<text x="137.2" y="190.2">CHECKED BY</text>
<text x="162.8" y="190.6">DATE</text>
<text x="188.1" y="205.7">AS-CB0072_mini2_yz_harness.odg</text>
</g>
</svg>
